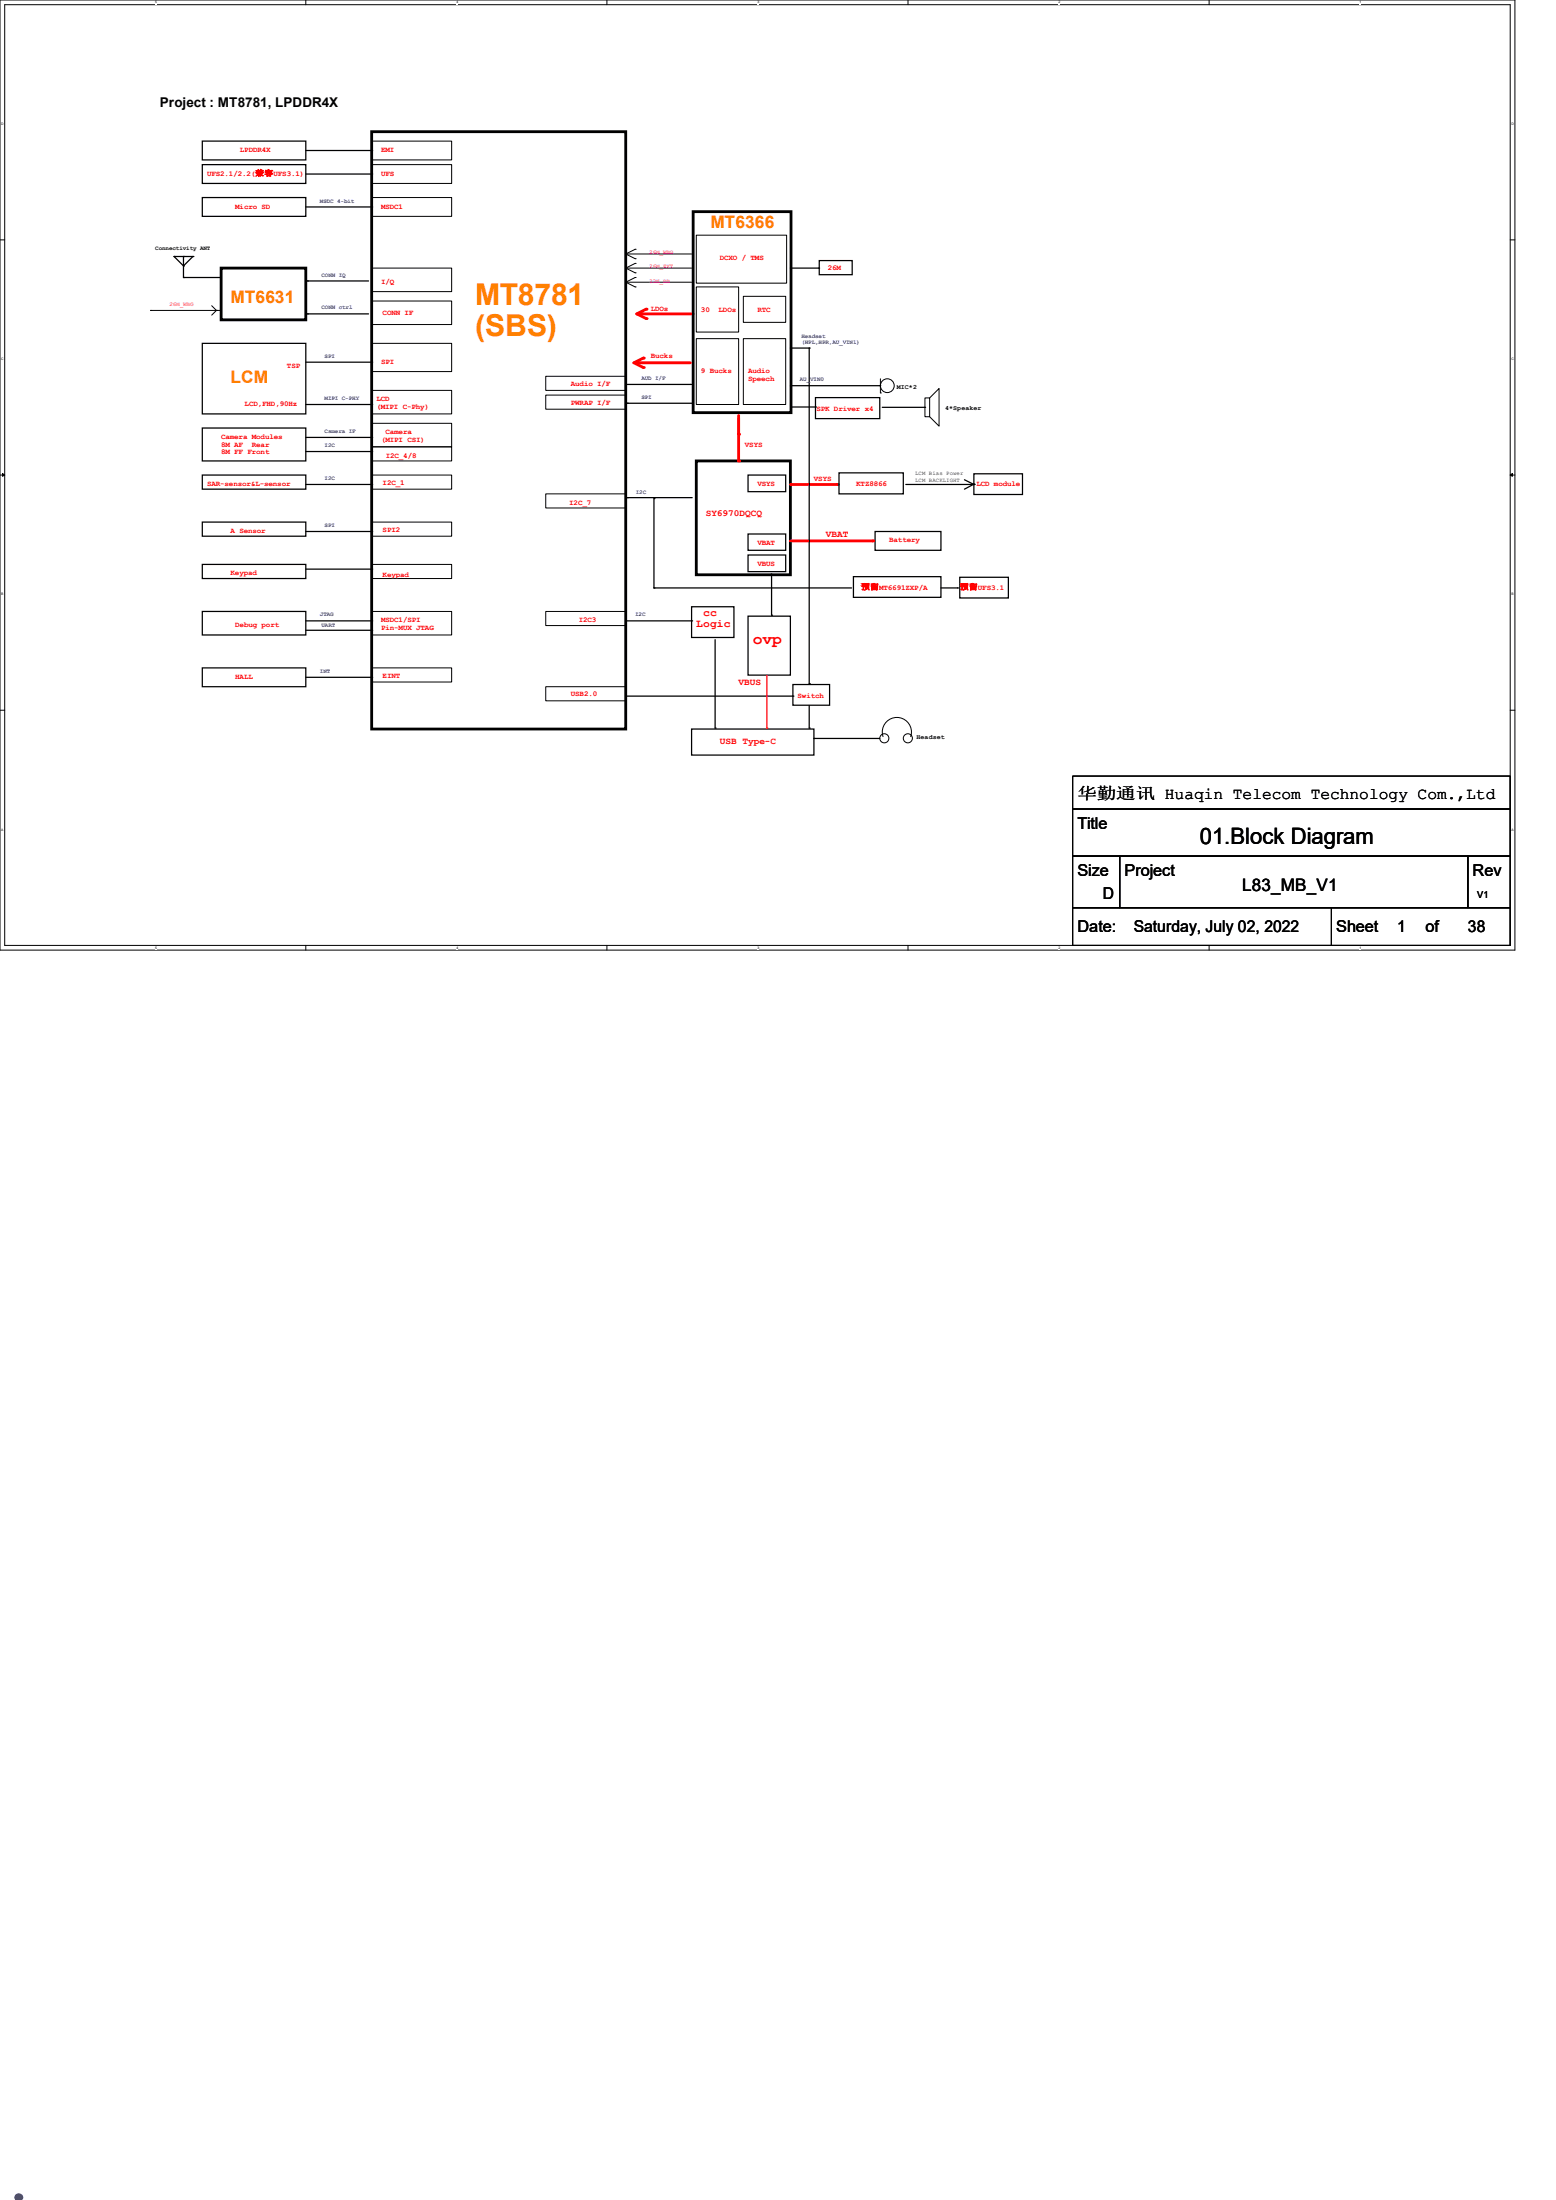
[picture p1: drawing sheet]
<svg xmlns="http://www.w3.org/2000/svg" width="210mm" height="297mm" viewBox="0 0 210 297" stroke-linecap="round" stroke-linejoin="round" font-family="sans-serif">
<path d="M0 0h204.5v128.3h-204.5zM.6 .6h203.2v127h-203.2z" fill="none" stroke="#000" stroke-width=".13"/>
<g fill="#fff">
<path d="M21 .1h.2v.5h-.2z"/>
<path d="M21 127.7h.2v.5h-.2z"/>
</g>
<path d="M41.3 0v.6M41.3 127.6v.7" fill="none" stroke="#000" stroke-width=".13"/>
<g fill="#fff">
<path d="M61.6 .1h.2v.5h-.2z"/>
<path d="M61.6 127.7h.2v.5h-.2z"/>
</g>
<path d="M81.9 0v.6M81.9 127.6v.7" fill="none" stroke="#000" stroke-width=".13"/>
<g fill="#fff">
<path d="M102.2 .1h.2v.5h-.2z"/>
<path d="M102.2 127.7h.2v.5h-.2z"/>
</g>
<path d="M122.6 0v.6M122.6 127.6v.7" fill="none" stroke="#000" stroke-width=".13"/>
<g fill="#fff">
<path d="M142.9 .1h.2v.5h-.2z"/>
<path d="M142.9 127.7h.2v.5h-.2z"/>
</g>
<path d="M163.2 0v.6M163.2 127.6v.7" fill="none" stroke="#000" stroke-width=".13"/>
<g fill="#fff">
<path d="M183.5 .1h.2v.5h-.2z"/>
<path d="M183.5 127.7h.2v.5h-.2z"/>
<path d="M.2 16.5h.3v.5h-.3z"/>
<path d="M204 16.5h.3v.5h-.3z"/>
<path d="M.2 48.3h.3v.5h-.3z"/>
<path d="M204 48.3h.3v.5h-.3z"/>
</g>
<path d="M0 32.4h.6M203.8 32.4h.7" fill="none" stroke="#000" stroke-width=".13"/>
<g fill="#fff">
<path d="M.2 80h.2v.5h-.2z"/>
<path d="M204 80h.3v.5h-.3z"/>
</g>
<path d="M0 64.1h.6M203.8 64.1h.7" fill="none" stroke="#000" stroke-width=".13"/>
<path d="M.3 63.9l.3 .2-.3 .2zM203.8 64.1l.3-.2v.4z" fill="#000" stroke="#000" stroke-width=".13"/>
<g fill="#fff">
<path d="M.2 111.8h.3v.5h-.3z"/>
<path d="M204 111.8h.3v.5h-.3z"/>
</g>
<g fill="none" stroke="#000" stroke-width=".13">
<path d="M50.2 19h10.8v2.6h-10.8zM50.2 26.7h10.8v2.5h-10.8zM50.2 22.2h10.8v2.6h-10.8zM50.2 36.2h10.8v3.2h-10.8zM84.5 34.3h.1M84.5 36.2h.1M84.5 38.1h.1M84.5 34.3l1.2 .6M84.5 34.3h8.8M84.5 36.2h8.8M84.5 36.2l1.2 .6M84.5 38.1l1.2 .6"/>
<path d="M84.5 38.1h8.8M85.7 33.7h.1M85.7 34.9h.1M85.7 35.6h.1M85.7 37.5h.1M85.7 36.8h.1M85.7 38.7h.1M85.7 33.7l-1.2 .6M85.7 35.6l-1.2 .6M85.7 37.5l-1.2 .6M94 31.7h12.2v6.5h-12.2zM94 38.7h5.7v6.1h-5.7z"/>
<path d="M20.3 41.9h.1M20.3 41.9h9.5M28.6 41.3l.6 .6M29.2 41.9h.1M29.2 41.9l-.6 .6M50.2 52.7h10.8v3.2h-10.8zM50.2 40.6h10.8v3.2h-10.8zM50.2 57.1h10.8v3.2h-10.8zM50.2 46.4h10.8v3.8h-10.8zM73.7 50.8h10.8v1.9h-10.8zM73.7 53.3h10.8v1.9h-10.8zM100.3 40h5.7v3.5h-5.7z"/>
<path d="M50.2 60.3h10.8v1.9h-10.8zM50.2 64.1h10.8v1.9h-10.8zM50.2 76.2h10.8v1.9h-10.8zM50.2 70.5h10.8v1.9h-10.8zM73.7 66.7h10.8v1.9h-10.8zM0 95.9h.6M50.2 90.2h10.8v1.9h-10.8zM50.2 82.5h10.8v3.2h-10.8zM73.7 82.5h10.8v2h-10.8zM203.8 95.9h.7"/>
</g>
<g fill="none" stroke="#000" stroke-width=".17">
<path d="M27.3 19h14v2.6h-14zM23.5 34.6h.1M23.5 34.6l1.3 1.3M23.5 34.6h2.5M24.8 35.9h.1M24.8 34.6h.1M24.8 37.5h.1M24.8 34.6v2.9M24.8 37.5h5M26 34.6h.1M26 34.6l-1.2 1.3M27.3 22.2h14v2.6h-14z"/>
<path d="M27.3 26.7h14v2.5h-14zM41.3 20.3h8.9M41.3 23.5h8.9M41.3 27.9h8.9M41.5 37.9h.1M41.5 37.9h8.2M50.2 20.3h.1M50.2 23.5h.1M50.2 27.9h.1M106.7 36.2h3.8M110.5 36.2h.1M110.6 35.2h4.4v1.9h-4.4z"/>
<path d="M27.3 46.4h14v9.5h-14zM27.3 57.8h14v4.4h-14zM41.5 42.4h.1M41.5 42.4h8.2M110.1 53.7h8.6v2.8h-8.6zM27.3 76.2h14v1.9h-14zM27.3 70.5h14v1.9h-14zM27.3 64.1h14v1.9h-14zM101 74.9h5v2.3h-5zM101 64.1h5v2.3h-5zM115.2 77.9h11.8v2.7h-11.8zM118.1 71.8h8.9v2.5h-8.9z"/>
<path d="M129.5 77.9h6.6v2.8h-6.6zM131.4 64h6.6v2.8h-6.6zM27.3 82.5h14v3.2h-14zM27.3 90.2h14v2.5h-14zM93.3 98.4h16.6v3.5h-16.6zM93.3 81.9h5.8v4.2h-5.8zM101 83.2h5.7v7.9h-5.7z"/>
</g>
<path d="M29.8 36.2h11.5v7h-11.5z" fill="none" stroke="#000" stroke-width=".38"/>
<path d="M87.2 41.7l-1.3 .7" fill="none" stroke="#f00" stroke-width=".38"/>
<circle cx="87.2" cy="41.7" r=".19" fill="#f00"/>
<path d="M124.8 53.7h.7v2.6h-.7z" fill="none" stroke="#000" stroke-width=".13"/>
<path d="M85.9 42.4l1.3 .6" fill="none" stroke="#f00" stroke-width=".38"/>
<circle cx="87.2" cy="43" r=".19" fill="#f00"/>
<path d="M94 45.7h5.7v8.9h-5.7zM100.3 45.7h5.7v8.9h-5.7z" fill="none" stroke="#000" stroke-width=".13"/>
<path d="M86.6 42.4h7" fill="none" stroke="#f00" stroke-width=".38"/>
<circle cx="86.6" cy="42.4" r=".19" fill="#f00"/>
<path d="M41.3 48.9h8.9M50.2 48.9h.1M106.7 47h2.5M109.2 47h.1" fill="none" stroke="#000" stroke-width=".17"/>
<path d="M50.2 17.8h34.3v80.6h-34.3zM93.6 28.6h13.2v27.1h-13.2zM94 62.2h12.7v15.4h-12.7z" fill="none" stroke="#000" stroke-width=".38"/>
<path d="M86.8 48.3l-1.2 .7" fill="none" stroke="#f00" stroke-width=".38"/>
<circle cx="86.8" cy="48.3" r=".19" fill="#f00"/>
<path d="M84.7 54.4h.1M84.7 54.4h8.9" fill="none" stroke="#000" stroke-width=".17"/>
<path d="M85.6 49l1.2 .6" fill="none" stroke="#f00" stroke-width=".38"/>
<circle cx="86.8" cy="49.6" r=".19" fill="#f00"/>
<g fill="none" stroke="#000" stroke-width=".13">
<path d="M118.8 53h.1M118.8 51.1v1.9"/>
<circle cx="119.8" cy="52.1" r=".93"/>
</g>
<path d="M84.7 51.9h8.5M93.2 51.9h.1M106.7 52.1h12M118.7 52.1h.1" fill="none" stroke="#000" stroke-width=".17"/>
<path d="M86.2 49h7" fill="none" stroke="#f00" stroke-width=".38"/>
<circle cx="86.2" cy="49" r=".19" fill="#f00"/>
<path d="M125.5 53.7l1.2-1.2v5l-1.2-1.2" fill="none" stroke="#000" stroke-width=".13"/>
<path d="M41.3 54.6h8.9M50.2 54.6h.1M106.9 54.9h3.2M110.1 54.9h.1M119.1 55h5.7M124.8 55h.1" fill="none" stroke="#000" stroke-width=".17"/>
<path d="M99.7 56.1v2.5" fill="none" stroke="#f00" stroke-width=".38"/>
<circle cx="99.7" cy="58.6" r=".19" fill="#f00"/>
<path d="M99.7 56.5v5.7" fill="none" stroke="#f00" stroke-width=".38"/>
<circle cx="99.7" cy="62.2" r=".19" fill="#f00"/>
<g fill="none" stroke="#000" stroke-width=".17">
<path d="M41.3 59.1h8.9M50.2 59.1h.1M41.3 61h8.9M41.3 65.4h8.9M50.2 61h.1M50.2 65.4h.1M84.7 67.2h.1M84.7 67.2h8.7M88.3 67.3h.1M88.3 67.3v12.1M122.3 65.4h9.1M130.2 64.8l1.2 .6"/>
<path d="M131.4 65.4h.1M131.4 65.4l-1.2 .6"/>
</g>
<path d="M106.7 65.4h6.3" fill="none" stroke="#f00" stroke-width=".38"/>
<circle cx="113" cy="65.4" r=".19" fill="#f00"/>
<path d="M41.3 71.8h8.9M41.3 76.8h8.9M50.2 71.8h.1M50.2 76.8h.1" fill="none" stroke="#000" stroke-width=".17"/>
<path d="M106.7 73h11.1" fill="none" stroke="#f00" stroke-width=".38"/>
<circle cx="117.8" cy="73" r=".19" fill="#f00"/>
<g fill="none" stroke="#000" stroke-width=".17">
<path d="M109.2 47v45.3M88.3 79.4h.1M88.3 79.4h26.6M101 72.1h5v2.2h-5zM104.1 77.5v5.6M113.2 63.8h8.7v2.9h-8.7zM127 79.4h2.2M129.2 79.4h.1M41.3 83.8h8.9M41.3 85.1h8.9M41.3 91.4h8.9M50.2 83.8h.1"/>
<path d="M50.2 85.1h.1M50.2 91.4h.1M84.5 83.8h8.8M84.5 94h22.5M93.3 83.8h.1M96.5 98.3h.1M96.5 86.4v11.9M104.1 83.1h.1M107 92.4h5v2.8h-5zM107 94h.1M109.2 98.3h.1M109.2 92.3h.1"/>
<path d="M109.2 95.2v3.1M109.9 99.7h.1M109.9 99.7h8.8"/>
</g>
<g fill="none" stroke="#000" stroke-width=".13">
<path d="M73.7 92.7h10.8v1.9h-10.8zM119.2 99.4a1.97 1.97 0 0 1 1.9-2.5 1.97 1.97 0 0 1 1.8 2.5M144.8 109.2h59v6.4h-59zM144.8 104.8h59v4.4h-59zM144.8 115.6h6.3v7h-6.3zM151.1 115.6h47v7h-47zM198.1 115.6h5.7v7h-5.7zM144.8 122.6h34.9v5h-34.9zM179.7 122.6h24.1v5h-24.1z"/>
<circle cx="119.4" cy="99.7" r=".61"/>
<circle cx="122.5" cy="99.7" r=".61"/>
</g>
<path d="M103.5 98.3h.1M103.5 91.1v7.2" fill="none" stroke="#f00" stroke-width=".17"/>
<text font-size="8.5" fill="#00f" x="0" y="297">.</text>
<g font-size="4.1" fill="#ff8000">
<text x="64.1" y="41.2">MT8781</text>
<text x="64.1" y="45.4">(SBS)</text>
</g>
<text font-size="3" x="161.9" y="113.9">01.Block Diagram</text>
<g font-size="2.3" fill="#ff8000">
<text x="95.9" y="30.7">MT6366</text>
<text x="31.1" y="40.9">MT6631</text>
<text x="31.1" y="51.7">LCM</text>
</g>
<text font-size="2.3" x="167.6" y="120.3">L83_MB_V1</text>
<text font-size="2.2" fill="#f00" x="101.6" y="86.9">ovp</text>
<g font-size="2.2">
<text x="145.4" y="107.9">华勤通讯 Huaqin Telecom Technology Com.,Ltd</text>
<text x="145.4" y="111.9">Title</text>
<text x="145.4" y="118.2">Size</text>
<text x="151.8" y="118.2">Project</text>
<text x="198.7" y="118.2">Rev</text>
<text x="145.4" y="125.9">Date:</text>
<text x="148.8" y="121.4">D</text>
<text x="153" y="125.9">Saturday, July 02, 2022</text>
<text x="180.3" y="125.9">Sheet</text>
<text x="188.6" y="125.9">1</text>
<text x="192.4" y="125.9">of</text>
<text x="198.1" y="125.9">38</text>
</g>
<text font-size="1.8" x="21.6" y="14.4">Project : MT8781, LPDDR4X</text>
<g font-size="1.5" fill="#f00">
<text x="94.9" y="83.2">cc</text>
<text x="94" y="84.7">Logic</text>
</g>
<g font-size="1.3" fill="#f00">
<text x="95.2" y="69.6">SY6970DQCQ</text>
<text x="111.5" y="72.5">VBAT</text>
<text x="99.7" y="92.5">VBUS</text>
<text x="97.2" y="100.5">USB Type-C</text>
</g>
<text font-size="1.3" x="199.4" y="121.2">V1</text>
<g font-size="1" fill="#f00">
<text x="27.9" y="23.7">UFS2.1/2.2(兼容UFS3.1)</text>
<text x="32.4" y="20.5">LPDDR4X</text>
<text x="51.4" y="20.5">EMI</text>
<text x="51.4" y="23.7">UFS</text>
<text x="31.7" y="28.2">Micro SD</text>
<text x="51.4" y="28.2">MSDC1</text>
<text x="97.2" y="35.1">DCXO / TMS</text>
<text x="51.4" y="38.3">I/Q</text>
<text x="87.8" y="42">LDOs</text>
<text x="111.7" y="36.4">26M</text>
<text x="51.6" y="42.6">CONN IF</text>
<text x="94.6" y="42.1">30</text>
<text x="97" y="42.1">LDOs</text>
<text x="102.2" y="42.1">RTC</text>
<text x="38.7" y="49.7">TSP</text>
<text x="51.4" y="49.1">SPI</text>
<text x="77" y="52.1">Audio I/F</text>
<text x="87.8" y="48.3">Bucks</text>
<text x="94.6" y="50.4">9 Bucks</text>
<text x="101" y="50.4">Audio</text>
<text x="101" y="51.4">Speech</text>
<text x="29.8" y="59.3">Camera Modules</text>
<text x="33" y="54.8">LCD,FHD,90Hz</text>
<text x="50.8" y="54.2">LCD</text>
<text x="50.8" y="55.2">(MIPI C-Phy)</text>
<text x="51.4" y="59.6">(MIPI CSI)</text>
<text x="52" y="58.6">Camera</text>
<text x="77" y="54.7">PWRAP I/F</text>
<text x="110.2" y="55.5">SPK Driver x4</text>
<text x="27.9" y="65.6">SAR-sensor&amp;L-sensor</text>
<text x="29.8" y="60.3">8M AF</text>
<text x="29.8" y="61.3">8M FF Front</text>
<text x="34" y="60.3">Rear</text>
<text x="51.6" y="65.4">I2C_1</text>
<text x="52.1" y="61.8">I2C_4/8</text>
<text x="100.5" y="60.4">VSYS</text>
<text x="102.2" y="65.6">VSYS</text>
<text x="109.9" y="65">VSYS</text>
<text x="115.6" y="65.6">KTZ8866</text>
<text x="131.8" y="65.6">LCD module</text>
<text x="31.1" y="72">A Sensor</text>
<text x="51.6" y="71.8">SPI2</text>
<text x="76.8" y="68.2">I2C_7</text>
<text x="31.1" y="77.7">Keypad</text>
<text x="51.6" y="77.9">Keypad</text>
<text x="102.2" y="76.4">VBUS</text>
<text x="102.2" y="73.6">VBAT</text>
<text x="120" y="73.2">Battery</text>
<text x="116.2" y="79.6">预留MT6691ZXP/A</text>
<text x="129.5" y="79.6">预留UFS3.1</text>
<text x="31.7" y="84.7">Debug port</text>
<text x="51.4" y="84">MSDC1/SPI</text>
<text x="51.4" y="85">Pin-MUX JTAG</text>
<text x="78.1" y="84">I2C3</text>
<text x="31.7" y="91.7">HALL</text>
<text x="51.6" y="91.5">EINT</text>
<text x="77" y="94">USB2.0</text>
<text x="107.7" y="94.2">Switch</text>
</g>
<g font-size=".9">
<text x="121" y="52.5">MIC*2</text>
<text x="127.6" y="55.3">4*Speaker</text>
<text x="123.7" y="99.7">Headset</text>
</g>
<g font-size=".8" fill="#00f">
<text x="43.2" y="27.3">MSDC 4-bit</text>
<text x="43.4" y="41.8">CONN ctrl</text>
<text x="43.4" y="37.3">CONN IQ</text>
<text x="108.2" y="45.6">Headset</text>
<text x="108.2" y="46.4">(HPL,HPR,AU_VIN1)</text>
<text x="43.8" y="48.3">SPI</text>
<text x="86.6" y="51.3">AUD I/F</text>
<text x="86.6" y="53.8">SPI</text>
<text x="107.9" y="51.5">AU_VIN0</text>
<text x="43.8" y="58.5">Camera IF</text>
<text x="43.8" y="54">MIPI C-PHY</text>
<text x="43.8" y="64.8">I2C</text>
<text x="43.8" y="60.4">I2C</text>
<text x="43.8" y="71.2">SPI</text>
<text x="85.8" y="66.7">I2C</text>
<text x="43.2" y="83.2">JTAG</text>
<text x="85.7" y="83.2">I2C</text>
<text x="43.4" y="84.7">UART</text>
<text x="43.2" y="90.8">INT</text>
</g>
<g font-size=".8">
<text x="21" y="33.7">Connectivity ANT</text>
<text x="123.5" y="65.1">LCM BACKLIGHT</text>
<text x="123.5" y="64.1">LCM Bias Power</text>
</g>
<g font-size=".8" fill="#f0f">
<text x="87.6" y="34.3">26M_WBG</text>
<text x="22.9" y="41.3">26M_WBG</text>
<text x="87.6" y="38.1">32K_BB</text>
<text x="87.6" y="36.2">26M_EXT</text>
</g>
<g font-size=".5">
<text x="21" y=".5">5</text>
<text x="61.6" y=".5">4</text>
<text x="102.2" y=".5">3</text>
<text x="142.9" y=".5">2</text>
<text x="183.5" y=".5">1</text>
<text x=".2" y="16.9">D</text>
<text x="204" y="16.9">D</text>
<text x=".2" y="48.6">C</text>
<text x="204" y="48.6">C</text>
<text x=".2" y="80.4">B</text>
<text x="204" y="80.4">B</text>
<text x=".2" y="112.1">A</text>
<text x="204" y="112.1">A</text>
<text x="21" y="128.1">5</text>
<text x="61.6" y="128.1">4</text>
<text x="102.2" y="128.1">3</text>
<text x="142.9" y="128.1">2</text>
<text x="183.5" y="128.1">1</text>
</g>
</svg>
